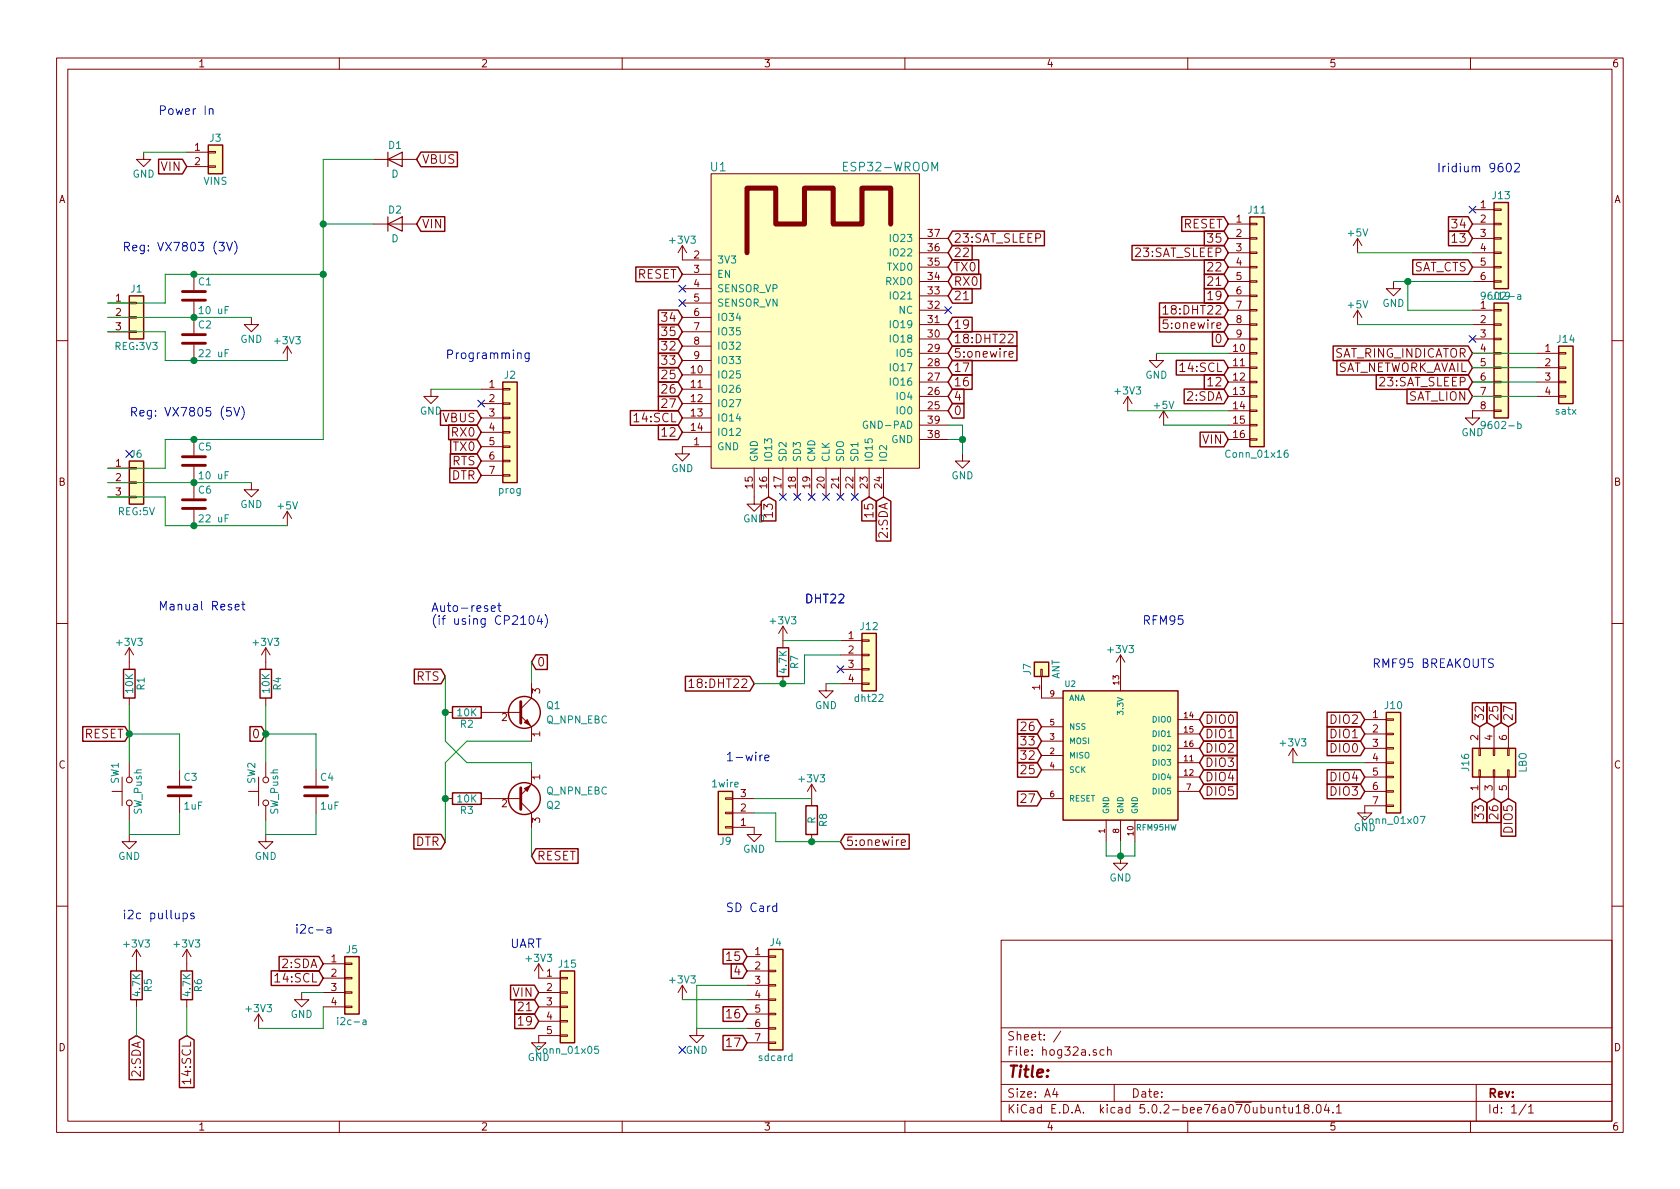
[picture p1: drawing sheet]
<svg xmlns="http://www.w3.org/2000/svg" width="297mm" height="210mm" viewBox="0 0 297 210" stroke-linecap="round" stroke-linejoin="round" font-family="sans-serif">
<g fill="none" stroke="#840000" stroke-width=".18">
<path d="M10 10.3h277v189.9h-277zM12 12.2h273v186.1h-273zM60 10.3v1.9M110 10.3v1.9M160 10.3v1.9M210 10.3v1.9M260 10.3v1.9M25.4 26.9v1.3h1.3l-1.3 1.3-1.3-1.3h1.3M33 26.9h3.8M33 29.5h3.8M36.8 29.3h1.3v.3h-1.3zM36.8 26.8h1.3v.2h-1.3z"/>
<path d="M66 39.6h7.7M66 28.2h7.7M125.7 30.7h36.9v52.1h-36.9zM217.2 39.6h3.8M221 39.5h1.2v.2h-1.2zM260.3 37.1h3.9M260.3 39.6h3.9M264.2 39.5h1.2v.2h-1.2zM264.2 37h1.2v.2h-1.2zM19 53.6h3.9M19 56.1h3.9M19 58.7h3.9"/>
<path d="M22.9 58.5h1.2v.3h-1.2zM22.9 56h1.2v.3h-1.2zM22.9 53.5h1.2v.2h-1.2zM34.3 48.5v2.8M34.3 53.3v5.6M44.4 56.1v1.3h1.3l-1.3 1.3-1.2-1.3h1.2M120.6 43.4v2.6h5.1M120.6 48.5h5.1M120.6 51h5.1M120.6 53.6h5.1M120.6 56.1h5.1M120.6 58.7h5.1"/>
<path d="M120.6 43.4l-.7 1.3M120.6 43.4l.8 1.3M162.6 59.9h5M162.6 57.4h5M162.6 54.9h5M162.6 52.3h5M162.6 49.8h5M162.6 47.2h5M162.6 44.7h5M162.6 42.2h5M178.3 59.2l.5-.1 .3 .1v.3l-.9 1.1h.9M205.6 54.5l.5-.5v1.5"/>
<path d="M205.6 55.5h.9M206.5 56.6h-.8l-.1 .7 .3-.2 .5 .1 .1 .2v.5l-.3 .2h-.3l-.3-.2M217.2 59.9h3.8M217.2 57.4h3.8M217.2 54.9h3.8M217.2 52.3h3.8M217.2 49.8h3.8M217.2 47.2h3.8M217.2 44.7h3.8M217.2 42.2h3.8M221 59.8h1.2v.3h-1.2zM221 57.3h1.2v.2h-1.2z"/>
<path d="M221 54.7h1.2v.3h-1.2zM221 52.2h1.2v.2h-1.2zM221 49.7h1.2v.2h-1.2zM221 47.1h1.2v.3h-1.2zM221 44.6h1.2v.2h-1.2zM221 42h1.2v.3h-1.2zM240 54.9l-.7 1.2M240 42.2v2.5M240 54.9v2.5M240 54.9l.8 1.2M240 42.2l-.7 1.2M240 42.2l.8 1.2"/>
<path d="M246.4 49.8v1.2h1.2l-1.2 1.3-1.3-1.3h1.3M260.3 59.9h3.9M260.3 57.4h3.9M260.3 54.9h3.9M260.3 49.8h3.9M260.3 47.2h3.9M260.3 44.7h3.9M260.3 42.2h3.9M264.2 59.8h1.2v.3h-1.2zM264.2 57.3h1.2v.2h-1.2zM264.2 54.7h1.2v.3h-1.2zM264.2 49.7h1.2v.2h-1.2z"/>
<path d="M264.2 47.1h1.2v.3h-1.2zM264.2 44.6h1.2v.2h-1.2zM264.2 42h1.2v.3h-1.2zM10 60.2h2M34.3 61v2.7M34.3 77.7v2.8M50.8 61.2l-.8 1.3M50.8 61.2v2.5M50.8 61.2l.8 1.3M76.2 68.8v1.3h1.3l-1.3 1.3-1.3-1.3h1.3M85.1 79h3.8M85.1 68.8h3.8"/>
<path d="M85.1 71.4h3.8M85.1 73.9h3.8M85.1 76.4h3.8M88.9 78.9h1.3v.2h-1.3zM88.9 76.3h1.3v.3h-1.3zM88.9 73.8h1.3v.2h-1.3zM88.9 71.2h1.3v.3h-1.3zM88.9 68.7h1.3v.3h-1.3zM120.6 66.3h5.1M120.6 68.8h5.1M120.6 71.4h5.1M120.6 73.9h5.1"/>
<path d="M120.6 76.4h5.1M120.6 61.2h5.1M120.6 63.7h5.1M125.7 79h-5.1v1.3h1.3l-1.3 1.2-1.2-1.2h1.2M162.6 72.6h5M162.6 70.1h5M162.6 67.6h5M162.6 65h5M162.6 62.5h5M162.6 77.7h5M162.6 75.2h5M178.4 62.7l.7-.2v-.3l-.5-.1-.2 .3 .1 .7h.6"/>
<path d="M199.4 70.1l-.8 1.3M199.4 70.1v2.5M199.4 70.1l.8 1.3M204.5 62.5v1.2h1.2l-1.2 1.3-1.3-1.3h1.3M205.7 72.6l-.7 1.3M205.7 72.6v2.6M205.7 72.6l.8 1.3M217.2 72.6h3.8M217.2 70.1h3.8M217.2 67.6h3.8M217.2 65h3.8M217.2 62.5h3.8"/>
<path d="M217.2 77.7h3.8M217.2 75.2h3.8M221 77.6h1.2v.2h-1.2zM221 75.1h1.2v.2h-1.2zM221 72.5h1.2v.3h-1.2zM221 70h1.2v.2h-1.2zM221 67.4h1.2v.3h-1.2zM221 64.9h1.2v.2h-1.2zM221 62.4h1.2v.2h-1.2zM260.3 70.1h3.9M260.3 67.6h3.9M260.3 65h3.9"/>
<path d="M260.3 62.5h3.9M264.2 72.5h1.2v.3h-1.2zM264.2 70h1.2v.2h-1.2zM264.2 67.4h1.2v.3h-1.2zM264.2 64.9h1.2v.2h-1.2zM264.2 62.4h1.2v.2h-1.2zM264.2 72.6h-3.9v1.3h1.3l-1.3 1.3-1.2-1.3h1.2M271.8 70.1h3.8M271.8 67.6h3.8M271.8 65h3.8M271.8 62.5h3.8M275.6 70h1.3v.2h-1.3z"/>
<path d="M275.6 67.4h1.3v.3h-1.3zM275.6 64.9h1.3v.2h-1.3zM275.6 62.4h1.3v.2h-1.3zM285 60.2h2M19 82.8h3.9M19 85.3h3.9M19 87.9h3.9M22.9 87.8h1.2v.2h-1.2zM22.9 85.2h1.2v.3h-1.2zM22.9 82.7h1.2v.2h-1.2zM34.3 82.5v5.6M34.3 90.2v2.8"/>
<path d="M44.4 85.3v1.3h1.3l-1.3 1.3-1.2-1.3h1.2M50.8 90.4v2.6M50.8 90.4l-.8 1.3M50.8 90.4l.8 1.3M85.1 81.5h3.8M85.1 84.1h3.8M88.9 83.9h1.3v.3h-1.3zM88.9 81.4h1.3v.3h-1.3zM133.3 82.8v6.3h1.3l-1.3 1.3-1.2-1.3h1.2M135.9 82.8v5.1M138.4 82.8v5.1M141 82.8v5.1"/>
<path d="M143.5 82.8v5.1M146 82.8v5.1M148.6 82.8v5.1M151.1 82.8v5.1M153.7 82.8v5.1M156.2 82.8v5.1M170.2 80.3v1.2h1.2l-1.2 1.3-1.3-1.3h1.3M10 110.3h2M22.9 114.5v3.9M22.9 114.5l-.8 1.3M22.9 114.5l.7 1.3M47 114.5v3.9"/>
<path d="M47 114.5l-.8 1.3M47 114.5l.8 1.3M138.4 110.7v3.8M138.4 119.6v1.3M138.4 110.7l-.7 1.3M138.4 110.7l.8 1.3M148.6 113.3h3.8M148.6 115.8h3.8M148.6 118.4h3.8M152.4 118.2h1.3v.3h-1.3zM152.4 115.7h1.3v.2h-1.3zM152.4 113.2h1.3v.2h-1.3z"/>
<path d="M184 118.4h.3v1.2h-.3zM184.1 119.6v3.8h3.9M198.1 115.8v6.4M198.1 115.8l-.7 1.3M198.1 115.8l.8 1.3M285 110.3h2M19.8 139.9h1.8M21.6 137.4v5.1M22.9 123.4v1.3M22.9 134.9v2.5M31.7 136.1v2.8M43.9 139.9h1.8"/>
<path d="M45.7 137.4v5.1M47 123.4v1.3M47 134.9v2.5M55.9 136.1v2.8M78.7 126h1.3M85.1 126h7M92.1 126.6l1.9 1.9v2.6M94 136.1v2.6l-1.9 1.9M94 120.9v2.5l-1.9 1.9M121.8 120.5l.5-.4v1.5M121.8 121.6h.9M143.5 138.7v3.8"/>
<path d="M143.5 138.7l-.8 1.2M143.5 138.7l.8 1.2M146 120.9v1.3h1.3l-1.3 1.2-1.2-1.2h1.2M148.6 120.9h3.8M152.4 120.8h1.3v.2h-1.3zM184.1 133.6h3.9M184.1 131.1h3.9M184.1 136.1h3.9M184.1 128.5h3.9M208.3 134.9h3.8M208.3 137.4h3.8M208.3 127.2h3.8"/>
<path d="M208.3 129.8h3.8M208.3 132.3h3.8M208.3 139.9h3.8M228.6 132.3l-.8 1.3M228.6 132.3v2.6M228.6 132.3l.8 1.3M241.3 134.9h3.8M241.3 137.4h3.8M241.3 127.2h3.8M241.3 129.8h3.8M241.3 132.3h3.8M241.3 139.9h3.8"/>
<path d="M245.1 139.8h1.3v.3h-1.3zM245.1 137.3h1.3v.2h-1.3zM245.1 134.7h1.3v.3h-1.3zM245.1 132.2h1.3v.3h-1.3zM245.1 129.7h1.3v.2h-1.3zM245.1 127.1h1.3v.3h-1.3zM261.5 136.1h.2v1.3h-.2zM261.5 132.3h.2v1.3h-.2zM261.6 128.5v3.8M261.6 137.4v3.8M264 136.1h.3v1.3h-.3zM264 132.3h.3v1.3h-.3z"/>
<path d="M264.2 128.5v3.8M264.2 137.4v3.8M266.6 136.1h.2v1.3h-.2zM266.6 132.3h.2v1.3h-.2zM266.7 128.5v3.8M266.7 137.4v3.8M22.9 147.6v1.2h1.2l-1.2 1.3-1.3-1.3h1.3M22.9 142.5v2.5M31.7 141v2.8M47 147.6v1.2h1.3l-1.3 1.3-1.3-1.3h1.3M47 142.5v2.5M55.9 141v2.8"/>
<path d="M78.7 141.2h1.3M85.1 141.2h7M92.1 141.9l1.9 1.9v2.5M128.3 141.1h1.2v.2h-1.2zM128.3 143.6h1.2v.3h-1.2zM128.3 146.2h1.2v.2h-1.2zM129.5 146.3h3.8v1.3h1.3l-1.3 1.2-1.2-1.2h1.2M129.5 141.2h3.8M129.5 143.8h3.8M143.5 147.6v1.2M159.4 149l.7-.1-.1-.3-.4-.1-.2 .2v.7h.6M184.1 141.2h3.9"/>
<path d="M195.6 145v3.8M198.1 151.4v1.2h1.3l-1.3 1.3-1.3-1.3h1.3M198.1 145v3.8M200.7 145v3.8M245.1 142.4h1.3v.2h-1.3zM245.1 142.5h-3.8v1.3h1.3l-1.3 1.2-1.3-1.2h1.3M10 160.2h2M24.1 167.9l-.7 1.3M24.1 167.9v3.8M24.1 176.8v1.2M24.1 167.9l.8 1.3M33 167.9v3.8"/>
<path d="M33 176.8v1.2M33 167.9l-.7 1.3M33 167.9l.8 1.3M45.7 179.3v2.6M45.7 179.3l-.7 1.3M45.7 179.3l.8 1.3M53.3 175.5v1.3h1.3l-1.3 1.2-1.2-1.2h1.2M57.1 170.4h3.9M57.1 173h3.9M57.1 175.5h3.9M57.1 178h3.9M61 177.9h1.2v.3h-1.2z"/>
<path d="M61 175.4h1.2v.2h-1.2zM61 172.8h1.2v.3h-1.2zM61 170.3h1.2v.3h-1.2zM95.2 170.4v2.6h3.9M95.2 175.5h3.9M95.2 178h3.9M95.2 170.4l-.7 1.3M95.2 170.4l.8 1.3M99.1 177.9h1.2v.3h-1.2zM99.1 175.4h1.2v.2h-1.2zM99.1 172.8h1.2v.3h-1.2zM120.6 174.2v2.6"/>
<path d="M120.6 174.2l-.7 1.3M120.6 174.2l.8 1.3M132.1 169.2h3.8M132.1 171.7h3.8M132.1 174.2h3.8M132.1 176.8h3.8M132.1 179.3h3.8M135.9 179.2h1.3v.2h-1.3zM135.9 176.7h1.3v.2h-1.3zM135.9 174.1h1.3v.3h-1.3zM135.9 171.6h1.3v.2h-1.3zM135.9 169h1.3v.3h-1.3z"/>
<path d="M177 166.3h108v32h-108zM285 160.2h2M60 198.3v1.9M95.2 180.6h3.9M99.1 183h1.2v.3h-1.2zM99.1 180.5h1.2v.2h-1.2zM99.1 183.1h-3.9v1.3h1.3l-1.3 1.3-1.2-1.3h1.2M110 198.3v1.9M123.2 181.9v1.2h1.3l-1.3 1.3-1.3-1.3h1.3M132.1 181.9h3.8M132.1 184.4h3.8M135.9 184.3h1.3v.2h-1.3z"/>
<path d="M135.9 181.7h1.3v.3h-1.3zM160 198.3v1.9M177 194.8h108M177 191.8h108M177 187.8h108M177 181.8h108M186.5 192.5l-.4 1h1M186.8 193v1M187.6 182.3l-1.3 2M195.2 185.7l-.4-.1-.3 .3 .1 .6h.6M195.8 185.7l.3-.1 .3 .1 .1 .9M195.8 185.1v1.5"/>
<path d="M197 191.8v3M210 198.3v1.9M226.8 195.8h.6M227 195.3v1.3l.4 .2M227.9 195.8v.9l.4 .1 .2-.1M228.5 195.8v1M229.2 195.8l.4-.5v1.5M229.2 196.8h.8M230.9 196l-.2-.2-.1-.2 .3-.3h.3l.2 .3v.2l-.7 .2a.48 .48 0 0 0 0 .7l.2 .1 .5-.1a.48 .48 0 0 0-.2-.7M232.1 196.7v.1M232.9 195.5l.3-.2a.94 .94 0 0 1 0 1.5l-.4-.3-.1-.6zM234.5 195.2l-.3 1.1h.9"/>
<path d="M234.9 195.8v1M235.7 196.7v.1M236.3 195.8l.4-.5v1.5M236.3 196.8h.9M260 198.3v1.9M261 191.8v6.5M269.8 195.2l-1.2 2M270.3 195.8l.4-.5v1.5M270.3 196.8h.8"/>
<circle cx="22.9" cy="137.9" r=".51"/>
<circle cx="47" cy="137.9" r=".51"/>
<circle cx="22.9" cy="142" r=".51"/>
<circle cx="47" cy="142" r=".51"/>
</g>
<g fill="#ffffc2" stroke="#ffffc2" stroke-width=".18">
<path d="M188 122.2h20.3v22.8h-20.3z"/>
<path d="M125.7 30.7h36.9v52.1h-36.9z"/>
<path d="M22.9 52.3h2.5v7.6h-2.5z"/>
<path d="M88.9 67.6h2.5v17.7h-2.5z"/>
<path d="M135.9 167.9h2.5v17.8h-2.5z"/>
<path d="M61 169.2h2.5v10.1h-2.5z"/>
<path d="M182.9 117.1h2.5v2.5h-2.5z"/>
<path d="M127 139.9h2.5v7.7h-2.5z"/>
<path d="M152.4 112h2.5v10.2h-2.5z"/>
<path d="M36.8 25.6h2.6v5.1h-2.6z"/>
<path d="M22.9 81.5h2.5v7.6h-2.5z"/>
<path d="M275.6 61.2h2.5v10.2h-2.5z"/>
<path d="M264.2 53.6h2.5v20.3h-2.5z"/>
<path d="M264.2 35.8h2.5v15.2h-2.5z"/>
<path d="M260.3 132.3h7.7v5.1h-7.7z"/>
<path d="M245.1 126h2.5v17.8h-2.5z"/>
<path d="M221 38.3h2.5v40.7h-2.5z"/>
<path d="M99.1 171.7h2.5v12.7h-2.5z"/>
</g>
<g fill="none" stroke="#840000" stroke-width=".25">
<path d="M28 28.2h4.3l.7 1.3-.7 1.3h-4.3zM36.8 25.6h2.6v5.1h-2.6zM74.4 26.9h6.5v2.6h-6.5l-.7-1.3zM74.4 38.3h4.2v2.6h-4.2l-.7-1.3zM208.9 38.3h7.5l.8 1.3-.8 1.3h-7.5zM221 38.3h2.5v40.7h-2.5zM256.1 38.3h3.5l.7 1.3-.7 1.3h-3.5zM264.2 35.8h2.5v15.2h-2.5zM22.9 52.3h2.5v7.6h-2.5zM112.4 47.2h7.5l.7 1.3-.7 1.3h-7.5zM116.4 59.9h3.5l.7 1.3-.7 1.3h-3.5zM116.4 57.4h3.5l.7 1.3-.7 1.3h-3.5z"/>
<path d="M116.4 54.8h3.5l.7 1.3-.7 1.3h-3.5zM168.4 56.1h3.5v2.6h-3.5l-.8-1.3zM168.4 58.6h11.4v2.6h-11.4l-.8-1.3zM168.4 40.9h16.3v2.6h-16.3l-.8-1.3zM168.4 48.5h5v2.6h-5l-.8-1.3zM168.4 45.9h4.7v2.6h-4.7l-.8-1.3zM168.4 51h3.5v2.6h-3.5l-.8-1.3zM168.4 43.4h3.5v2.6h-3.5l-.8-1.3zM200.2 43.4h16.2l.8 1.3-.8 1.3h-16.2zM205 53.6h11.4l.8 1.3-.8 1.3h-11.4zM205 56.1h11.4l.8 1.3-.8 1.3h-11.4zM212.9 48.5h3.5l.8 1.3-.8 1.3h-3.5z"/>
<path d="M212.9 51h3.5l.8 1.3-.8 1.3h-3.5zM212.9 40.9h3.5l.8 1.3-.8 1.3h-3.5zM212.9 45.9h3.5l.8 1.3-.8 1.3h-3.5zM214.4 58.6h2l.8 1.3-.8 1.3h-2zM249.8 45.9h9.8l.7 1.3-.7 1.3h-9.8zM256.1 40.9h3.5l.7 1.3-.7 1.3h-3.5zM264.2 53.6h2.5v20.3h-2.5zM77.9 72.6h6.4l.8 1.3-.8 1.3h-6.4zM79.3 75.2h5l.8 1.2-.8 1.3h-5zM79.7 77.7h4.6l.8 1.3-.8 1.3h-4.6zM88.9 67.6h2.5v17.7h-2.5zM111.5 72.6h8.4l.7 1.3-.7 1.3h-8.4z"/>
<path d="M116.4 75.2h3.5l.7 1.2-.7 1.3h-3.5zM116.4 70.1h3.5l.7 1.3-.7 1.3h-3.5zM116.4 67.5h3.5l.7 1.3-.7 1.3h-3.5zM116.4 65h3.5l.7 1.3-.7 1.3h-3.5zM116.4 62.5h3.5l.7 1.2-.7 1.3h-3.5zM168.4 61.2h11.4v2.6h-11.4l-.8-1.3zM168.4 63.7h3.5v2.6h-3.5l-.8-1.3zM168.4 66.3h3.5v2.6h-3.5l-.8-1.3zM168.4 68.8h2v2.6h-2l-.8-1.3zM168.4 71.3h2v2.6h-2l-.8-1.3zM208 63.7h8.4l.8 1.3-.8 1.3h-8.4zM209.4 68.8h7l.8 1.3-.8 1.3h-7z"/>
<path d="M212.2 76.4h4.2l.8 1.3-.8 1.3h-4.2zM212.9 66.3h3.5l.8 1.3-.8 1.3h-3.5zM235.7 61.2h23.9l.7 1.3-.7 1.3h-23.9zM236.4 63.7h23.2l.7 1.3-.7 1.3h-23.2zM243.3 66.3h16.3l.7 1.3-.7 1.3h-16.3zM248.8 68.8h10.8l.7 1.3-.7 1.3h-10.8zM275.6 61.2h2.5v10.2h-2.5zM22.9 81.5h2.5v7.6h-2.5zM79.5 82.8h4.8l.8 1.3-.8 1.3h-4.8zM79.6 80.2h4.7l.8 1.3-.8 1.3h-4.7zM134.6 88.6l1.3-.7 1.3 .7v3.5h-2.6zM152.4 88.6l1.3-.7 1.3 .7v3.5h-2.6z"/>
<path d="M154.9 88.6l1.3-.7 1.3 .7v7.1h-2.6zM21.8 118.4h2.1v5h-2.1zM46 118.4h2v5h-2zM73.3 118.3h4.7l.7 1.3-.7 1.3h-4.7zM94.7 115.8h2.1v2.6h-2.1l-.7-1.3zM121.2 119.6h11.4l.7 1.3-.7 1.3h-11.4zM137.4 114.5h2v5.1h-2zM152.4 112h2.5v10.2h-2.5zM182.9 117.1h2.5v2.5h-2.5zM14.6 128.5h7.5l.8 1.3-.8 1.3h-7.5zM44.2 128.5h2l.8 1.3-.8 1.3h-2zM80 125h5.1v2h-5.1z"/>
<path d="M127 139.9h2.5v7.7h-2.5zM179.9 127.2h3.5l.7 1.3-.7 1.3h-3.5zM179.9 129.8h3.5l.7 1.3-.7 1.3h-3.5zM179.9 132.3h3.5l.7 1.3-.7 1.3h-3.5zM179.9 134.8h3.5l.7 1.3-.7 1.3h-3.5zM179.9 139.9h3.5l.7 1.3-.7 1.3h-3.5zM188 122.2h20.3v22.8h-20.3zM212.9 138.7h5.8v2.5h-5.8l-.8-1.3zM212.9 136.1h5.8v2.6h-5.8l-.8-1.3zM212.9 133.6h5.8v2.6h-5.8l-.8-1.3zM212.9 131h5.8v2.6h-5.8l-.8-1.3zM212.9 128.5h5.8v2.6h-5.8l-.8-1.3z"/>
<path d="M212.9 126h5.8v2.5h-5.8l-.8-1.3zM234.6 126h5.9l.8 1.2-.8 1.3h-5.9zM234.6 128.5h5.9l.8 1.3-.8 1.3h-5.9zM234.6 131h5.9l.8 1.3-.8 1.3h-5.9zM234.6 136.1h5.9l.8 1.3-.8 1.3h-5.9zM234.6 138.7h5.9l.8 1.2-.8 1.3h-5.9zM245.1 126h2.5v17.8h-2.5zM260.3 124.3h2.6v3.5l-1.3 .7-1.3-.7zM260.3 132.3h7.7v5.1h-7.7zM262.9 124.3h2.6v3.5l-1.3 .7-1.3-.7zM265.4 124.3h2.6v3.5l-1.3 .7-1.3-.7zM73.2 147.5h4.8l.7 1.3-.7 1.3h-4.8z"/>
<path d="M80 140.2h5.1v2h-5.1zM94.7 150.1h7.5v2.6h-7.5l-.7-1.3zM142.5 142.5h2v5.1h-2zM149.4 147.5h11.4v2.6h-11.4l-.8-1.3zM260.3 142l1.3-.8 1.3 .8v3.5h-2.6zM262.9 142l1.3-.8 1.3 .8v3.5h-2.6zM265.4 142l1.3-.8 1.3 .8v5.9h-2.6zM23.1 171.7h2v5.1h-2zM32 171.7h2v5.1h-2zM48 171.7h8.4l.7 1.3-.7 1.3h-8.4zM49.4 169.1h7l.7 1.3-.7 1.3h-7zM61 169.2h2.5v10.1h-2.5z"/>
<path d="M90.3 174.2h4.2l.7 1.3-.7 1.3h-4.2zM91 176.8h3.5l.7 1.2-.7 1.3h-3.5zM91 179.3h3.5l.7 1.3-.7 1.3h-3.5zM99.1 171.7h2.5v12.7h-2.5zM127.8 178h3.5l.8 1.3-.8 1.3h-3.5zM127.8 167.9h3.5l.8 1.3-.8 1.3h-3.5zM129.3 170.4h2l.8 1.3-.8 1.3h-2zM135.9 167.9h2.5v17.8h-2.5zM22.8 183.9l1.3-.8 1.3 .8v7h-2.6zM31.7 183.9l1.3-.8 1.3 .8v8.4h-2.6zM127.8 183.1h3.5l.8 1.3-.8 1.3h-3.5z"/>
<circle cx="92.7" cy="126" r="2.82"/>
<circle cx="92.7" cy="141.2" r="2.82"/>
</g>
<path d="M157.5 39.6v-6.3h-5.1v6.3h-5.1v-6.3h-5.1v6.3h-5v-6.3h-5.1v11.4" fill="none" stroke="#840000" stroke-width=".89"/>
<g fill="none" stroke="#008484" stroke-width=".18">
<path d="M262.6 52.2l-.2 .2h-.4l-.1-.2 .1-.5h.4l.1 .1a.87 .87 0 0 1-.2 1.1h-.3M263.7 51.7h-.4a.87 .87 0 0 0 0 1.2l.5-.1v-.5l-.5-.2-.2 .3M266.8 52.4h.9M268.4 52.1h.4l.1 .8M268.9 52.4h-.4l-.2 .2 .1 .3h.5M153.3 74.5a.59 .59 0 0 0-.7 .6 .59 .59 0 0 0 .7 .6l.1-.5h-.2M227.7 79.6l-.4 .1a.87 .87 0 0 0 0 1.2l.4-.2v-.5l-.4-.1-.2 .2M262.6 75.1l-.2 .2h-.4l-.1-.2 .1-.5 .4-.1 .1 .1a.87 .87 0 0 1-.2 1.2h-.3M268.4 75l.3-.1 .3 .3-.2 .5h-.4M251.1 144.4h.9l-.6 1.2M59.7 179.9v.2M59.7 180.4v.8"/>
<path d="M64.2 180.4h.5v.8M64.7 180.7h-.4l-.2 .2 .1 .2h.5M105.8 185h-.6l-.1 .6 .2-.1 .4 .1 .1 .6-.2 .1-.5-.1"/>
</g>
<g fill="none" stroke="#840000" stroke-width=".51">
<path d="M32.3 53.1h4M32.3 51.6h4M32.3 59.2h4M32.3 60.7h4M32.3 82.3h4M32.3 80.8h4M32.3 89.9h4M32.3 88.4h4M29.7 139.2h4.1M53.8 139.2h4.1M92.1 124.1v3.8M92.1 139.3v3.8"/>
<path d="M29.7 140.7h4.1M53.8 140.7h4.1"/>
</g>
<g fill="none" stroke="#0000c2" stroke-width=".18">
<path d="M37 19.3l.2-.1 .4 .1 .1 .9M37 19.2v1M266.5 29l.2-.1a.82 .82 0 0 1 .6 .6 .82 .82 0 0 1-.3 .8l-.2 .1a.84 .84 0 0 1-.3-1.4zM267.8 29l.6-.1 .2 .1 .1 .3-1 1.1h1M38.7 42.8h.9l-.5 .6 .5 .2v.6l-.2 .2h-.5l-.2-.2M40.1 42.8l.5 1.6 .5-1.6M41.5 42.6a1.7 1.7 0 0 1 0 2.4M40.8 72.1h-.7v.7l.2-.2 .5 .1 .1 .2-.1 .5-.2 .2h-.3l-.2-.2M41.4 72.1l.5 1.5 .5-1.5M42.7 71.8a1.7 1.7 0 0 1 0 2.4M91.5 62.5l.2-.1 .4 .1 .1 .9M93.5 62.4v1.2l-.3 .3-.3-.1"/>
<path d="M93.5 62.5l-.4-.1-.3 .3v.4l.2 .2h.5M41.6 107.4l.7-.2-.1-.3h-.4l-.2 .2 .1 .7h.5M42.7 106.9h.6M43 106.3v1.3l.3 .3M86.9 107.6l.7-.1-.1-.3-.4-.1-.2 .2v.7h.6M88 107.1h.6M88.2 106.6v1.3l.4 .2M93.7 109l.2-.1a.82 .82 0 0 1 .6 .6 .82 .82 0 0 1-.3 .8l-.3 .1-.3-.3-.1-.6zM95.4 108.8l-.4 1.1h.9M95.7 109.4v1M96.4 108.7a1.78 1.78 0 0 1 0 2.3M264 116.6l-.5-.1-.3 .3v.3l.8 .3v.5a.62 .62 0 0 1-.8 .1"/>
<path d="M134.8 133.5l-.3 .1-.1 .2M135.2 134l.8-.1-.1-.3-.4-.1-.3 .2 .1 .8h.6M137.3 159.7v1.5M32.4 161.5h.4l.3 .2v.5l-.1 .2h-.6M32.4 161.5v1.5M34.3 161.5h-.4l-.2 .2 .1 .2 .5 .1v.4h-.6M57.9 164.1h.5l.1 .9M58.5 164.4h-.5a.3 .3 0 0 0-.2 .3 .3 .3 0 0 0 .2 .3l.5-.1M137.3 160.3l-.4-.1-.2 .1v.8a.48 .48 0 0 0 .6 0"/>
</g>
<path d="M68.6 28.2l2.5-1.3v2.6zM68.6 39.6l2.5-1.3v2.6zM68.6 26.9v2.6M68.6 38.3v2.6" fill="none" stroke="#840000" stroke-width=".2"/>
<g fill="none" stroke="#000084" stroke-width=".18">
<path d="M259.7 36.5l1.3 1.2M261 36.5l-1.3 1.2M120 50.4l1.3 1.3M120 53l1.3 1.2M121.3 50.4l-1.3 1.3M121.3 53l-1.3 1.2M167 54.2l1.2 1.3M168.2 54.2l-1.2 1.3M259.7 59.3l1.3 1.2M261 59.3l-1.3 1.2M22.3 79.6l1.2 1.3M23.5 79.6l-1.2 1.3"/>
<path d="M84.5 70.8l1.2 1.2M85.7 70.8l-1.2 1.2M137.8 87.3l1.2 1.2M139 87.3l-1.2 1.2M140.4 87.3l1.2 1.2M141.6 87.3l-1.2 1.2M142.9 87.3l1.2 1.2M144.1 87.3l-1.2 1.2M145.4 87.3l1.3 1.2M146.7 87.3l-1.3 1.2M148 87.3l1.2 1.2M149.2 87.3l-1.2 1.2"/>
<path d="M150.5 87.3l1.2 1.2M151.7 87.3l-1.2 1.2M148 117.7l1.2 1.3M149.2 117.7l-1.2 1.3M120 185.1l1.3 1.2M121.3 185.1l-1.3 1.2"/>
</g>
<g fill="none" stroke="#008400" stroke-width=".18">
<path d="M25.4 26.9h7.6M57.1 39.6h8.9M66 28.2h-8.9v49.5h-27.9v5.1h-10.2M19 58.7h10.2v5h21.6M19 56.1h25.4M57.1 48.5h-27.9v5.1h-10.2M240 57.4h20.3M240 44.7h20.3M246.4 49.8h13.9M248.9 49.8v5.1h11.4M76.2 68.8h8.9M167.6 75.2h2.6v5.1"/>
<path d="M167.6 77.7h2.6M199.4 72.6h17.8M204.5 62.5h12.7M205.7 75.2h11.5M260.3 62.5h11.5M260.3 65h11.5M260.3 67.6h11.5M260.3 70.1h11.5M19 87.9h10.2v5.1h21.6M19 85.3h25.4M78.7 119.6v11.5l3.8 3.8h11.5v1.2M94 117.1v3.8"/>
<path d="M138.4 113.3h10.2M148.6 115.8h-6.4v5.1h-8.9M22.9 124.7v10.2M22.9 129.8h8.8v6.3M47 129.8h8.9v6.3M47 124.7v10.2M94 131.1h-11.5l-3.8 3.8v13.9M146 120.9h2.6M228.6 134.9h12.7M31.7 143.8v3.8h-8.8v-2.6M55.9 143.8v3.8h-8.9v-2.6M94 146.3v5.1"/>
<path d="M133.3 141.2h10.2M133.3 143.8h3.9v5h11.4M195.6 148.8v2.6h5.1v-2.6M198.1 148.8v2.6M24.1 178v5.1M33 178v5.1M53.3 175.5h3.8M57.1 178v3.9h-11.4M120.6 176.8h11.5M132.1 174.2h-8.9v7.7h8.9"/>
</g>
<g fill="#008400" stroke="#008400" stroke-width=".25">
<circle cx="34.3" cy="56.1" r=".51"/>
<circle cx="34.3" cy="85.3" r=".51"/>
<circle cx="143.5" cy="148.8" r=".51"/>
<circle cx="34.3" cy="48.5" r=".51"/>
<circle cx="34.3" cy="63.7" r=".51"/>
<circle cx="170.2" cy="77.7" r=".51"/>
<circle cx="198.1" cy="151.4" r=".51"/>
<circle cx="78.7" cy="126" r=".51"/>
<circle cx="78.7" cy="141.2" r=".51"/>
<circle cx="22.9" cy="129.8" r=".51"/>
<circle cx="47" cy="129.8" r=".51"/>
<circle cx="138.4" cy="120.9" r=".51"/>
<circle cx="34.3" cy="77.7" r=".51"/>
<circle cx="34.3" cy="93" r=".51"/>
<circle cx="248.9" cy="49.8" r=".51"/>
<circle cx="57.2" cy="39.6" r=".51"/>
<circle cx="57.2" cy="48.5" r=".51"/>
</g>
<g fill="#840000" stroke="#840000" stroke-width=".18">
<path d="M92.7 127.8l.5-.6 .5 1.1z"/>
<path d="M92.7 139.4l1-.5-.5 1z"/>
</g>
<text font-size="2.8" fill="#840000" x="178" y="190.5">Title:</text>
<g font-size="2.1" fill="#0000c2">
<text x="27.9" y="20.3">Power In</text>
<text x="254" y="30.5">Iridium 9602</text>
<text x="21.6" y="44.4">Reg: VX7803 (3V)</text>
<text x="78.7" y="63.5">Programming</text>
<text x="22.9" y="73.7">Reg: VX7805 (5V)</text>
<text x="27.9" y="107.9">Manual Reset</text>
<text x="142.2" y="106.7">DHT22</text>
<text x="76.2" y="108.2">Auto-reset</text>
<text x="76.2" y="110.5">(if using CP2104)</text>
<text x="201.9" y="110.5">RFM95</text>
<text x="242.6" y="118.1">RMF95 BREAKOUTS</text>
<text x="128.3" y="134.6">1-wire</text>
<text x="128.3" y="161.3">SD Card</text>
<text x="21.6" y="162.6">i2c pullups</text>
<text x="52.1" y="165.1">i2c-a</text>
<text x="90.2" y="167.6">UART</text>
</g>
<g font-size="2.1" fill="#840000">
<text x="74.6" y="29">VBUS</text>
<text x="28.6" y="30.2">VIN</text>
<text x="74.6" y="40.4">VIN</text>
<text x="209.2" y="40.4">RESET</text>
<text x="257.1" y="40.4">34</text>
<text x="168.6" y="42.9">23:SAT_SLEEP</text>
<text x="168.6" y="45.5">22</text>
<text x="200.8" y="45.5">23:SAT_SLEEP</text>
<text x="213.9" y="42.9">35</text>
<text x="257.1" y="42.9">13</text>
<text x="112.6" y="49.3">RESET</text>
<text x="168.6" y="50.5">RX0</text>
<text x="168.6" y="48">TX0</text>
<text x="168.6" y="53.1">21</text>
<text x="213.9" y="50.5">21</text>
<text x="213.9" y="53.1">19</text>
<text x="213.9" y="48">22</text>
<text x="249.8" y="48">SAT_CTS</text>
<text x="117.4" y="59.4">35</text>
<text x="117.4" y="56.9">34</text>
<text x="168.6" y="58.2">19</text>
<text x="206.3" y="58.2">5:onewire</text>
<text x="206.5" y="55.6">18:DHT22</text>
<text x="117.4" y="64.5">33</text>
<text x="117.4" y="62">32</text>
<text x="168.6" y="60.7">18:DHT22</text>
<text x="168.6" y="63.2">5:onewire</text>
<text x="168.6" y="65.8">17</text>
<text x="208.9" y="65.8">14:SCL</text>
<text x="215.1" y="60.7">0</text>
<text x="235.5" y="65.8">SAT_NETWORK_AVAIL</text>
<text x="235.7" y="63.2">SAT_RING_INDICATOR</text>
<text x="117.4" y="69.6">26</text>
<text x="117.4" y="67.1">25</text>
<text x="168.6" y="68.3">16</text>
<text x="168.6" y="70.9">4</text>
<text x="209.9" y="70.9">2:SDA</text>
<text x="213.9" y="68.3">12</text>
<text x="244" y="68.3">23:SAT_SLEEP</text>
<text x="248.9" y="70.9">SAT_LION</text>
<text x="78.3" y="74.7">VBUS</text>
<text x="80" y="77.2">RX0</text>
<text x="112.4" y="74.7">14:SCL</text>
<text x="117.4" y="77.2">12</text>
<text x="117.4" y="72.1">27</text>
<text x="168.6" y="73.4">0</text>
<text x="79.9" y="82.3">RTS</text>
<text x="80.3" y="79.8">TX0</text>
<text x="212.7" y="78.5">VIN</text>
<text x="79.8" y="84.8">DTR</text>
<text x="136.7" y="91.2" transform="rotate(-90 136.7 91.2)">13</text>
<text x="154.4" y="91.2" transform="rotate(-90 154.4 91.2)">15</text>
<text x="157" y="95.2" transform="rotate(-90 157 95.2)">2:SDA</text>
<text x="94.9" y="117.9">0</text>
<text x="73.6" y="120.4">RTS</text>
<text x="122.7" y="121.7">18:DHT22</text>
<text x="14.9" y="130.6">RESET</text>
<text x="44.9" y="130.6">0</text>
<text x="180.9" y="129.3">26</text>
<text x="180.9" y="131.8">33</text>
<text x="213" y="130.6">DIO1</text>
<text x="213" y="128">DIO0</text>
<text x="235.4" y="128">DIO2</text>
<text x="235.4" y="130.6">DIO1</text>
<text x="262.4" y="127.6" transform="rotate(-90 262.4 127.6)">32</text>
<text x="264.9" y="127.6" transform="rotate(-90 264.9 127.6)">25</text>
<text x="267.5" y="127.6" transform="rotate(-90 267.5 127.6)">27</text>
<text x="180.9" y="134.4">32</text>
<text x="180.9" y="136.9">25</text>
<text x="213" y="135.6">DIO3</text>
<text x="213" y="133.1">DIO2</text>
<text x="235.4" y="133.1">DIO0</text>
<text x="180.9" y="142">27</text>
<text x="213" y="140.7">DIO5</text>
<text x="213" y="138.2">DIO4</text>
<text x="235.4" y="138.2">DIO4</text>
<text x="235.4" y="140.7">DIO3</text>
<text x="73.5" y="149.6">DTR</text>
<text x="149.5" y="149.6">5:onewire</text>
<text x="262.4" y="144.5" transform="rotate(-90 262.4 144.5)">33</text>
<text x="264.9" y="144.5" transform="rotate(-90 264.9 144.5)">26</text>
<text x="267.5" y="147.1" transform="rotate(-90 267.5 147.1)">DIO5</text>
<text x="94.9" y="152.1">RESET</text>
<text x="48.9" y="173.7">14:SCL</text>
<text x="49.9" y="171.2">2:SDA</text>
<text x="128.8" y="169.9">15</text>
<text x="130" y="172.5">4</text>
<text x="90.8" y="176.3">VIN</text>
<text x="92" y="178.8">21</text>
<text x="92" y="181.4">19</text>
<text x="128.8" y="185.2">17</text>
<text x="128.8" y="180.1">16</text>
<text x="178" y="184">Sheet: /</text>
<text x="24.9" y="190.4" transform="rotate(-90 24.9 190.4)">2:SDA</text>
<text x="33.8" y="191.4" transform="rotate(-90 33.8 191.4)">14:SCL</text>
<text x="178" y="186.7">File: hog32a.sch</text>
<text x="178" y="196.9">KiCad E.D.A. kicad 5.0.2-bee76a070ubuntu18.04.1</text>
<text x="178" y="194.1">Size: A4</text>
<text x="200" y="194.1">Date:</text>
<text x="263" y="194.1">Rev:</text>
<text x="263" y="196.9">Id: 1/1</text>
</g>
<g font-size="2.1" fill="#008484">
<text x="125.7" y="30.3">U1</text>
<text x="149.5" y="30.3">ESP32-WROOM</text>
</g>
<g font-size="1.8" fill="#840000">
<text x="35" y="11.9">1</text>
<text x="85" y="11.9">2</text>
<text x="135" y="11.9">3</text>
<text x="185" y="11.9">4</text>
<text x="235" y="11.9">5</text>
<text x="285" y="11.9">6</text>
<text x="34.4" y="26.7">1</text>
<text x="34.4" y="29.2">2</text>
<text x="10.4" y="35.9">A</text>
<text x="285.4" y="35.9">A</text>
<text x="164.1" y="41.9">37</text>
<text x="218.6" y="39.4">1</text>
<text x="218.6" y="41.9">2</text>
<text x="261.8" y="36.8">1</text>
<text x="261.8" y="39.4">2</text>
<text x="261.8" y="41.9">3</text>
<text x="122.7" y="45.7">2</text>
<text x="164.1" y="47">35</text>
<text x="164.1" y="44.4">36</text>
<text x="218.6" y="44.4">3</text>
<text x="218.6" y="47">4</text>
<text x="261.8" y="44.4">4</text>
<text x="261.8" y="47">5</text>
<text x="20.5" y="53.3">1</text>
<text x="122.7" y="48.3">3</text>
<text x="122.7" y="50.8">4</text>
<text x="122.7" y="53.3">5</text>
<text x="164.1" y="52.1">33</text>
<text x="164.1" y="49.5">34</text>
<text x="218.6" y="49.5">5</text>
<text x="218.6" y="52.1">6</text>
<text x="261.8" y="49.5">6</text>
<text x="20.5" y="55.9">2</text>
<text x="20.5" y="58.4">3</text>
<text x="122.7" y="55.9">6</text>
<text x="122.7" y="58.4">7</text>
<text x="164.1" y="59.7">30</text>
<text x="164.1" y="57.1">31</text>
<text x="164.1" y="54.6">32</text>
<text x="218.6" y="54.6">7</text>
<text x="218.6" y="57.1">8</text>
<text x="218.6" y="59.7">9</text>
<text x="261.8" y="54.6">1</text>
<text x="261.8" y="57.1">2</text>
<text x="261.8" y="59.7">3</text>
<text x="122.7" y="61">8</text>
<text x="122.7" y="63.5">9</text>
<text x="164.1" y="64.8">28</text>
<text x="164.1" y="62.2">29</text>
<text x="218.1" y="62.2">10</text>
<text x="218.1" y="64.8">11</text>
<text x="261.8" y="62.2">4</text>
<text x="261.8" y="64.8">5</text>
<text x="273.2" y="62.2">1</text>
<text x="273.2" y="64.8">2</text>
<text x="86.5" y="68.6">1</text>
<text x="86.5" y="71.1">2</text>
<text x="122.2" y="66">10</text>
<text x="122.2" y="68.6">11</text>
<text x="122.2" y="71.1">12</text>
<text x="164.1" y="69.8">26</text>
<text x="164.1" y="67.3">27</text>
<text x="218.1" y="67.3">12</text>
<text x="218.1" y="69.8">13</text>
<text x="261.8" y="67.3">6</text>
<text x="261.8" y="69.8">7</text>
<text x="273.2" y="67.3">3</text>
<text x="273.2" y="69.8">4</text>
<text x="86.5" y="73.7">3</text>
<text x="86.5" y="76.2">4</text>
<text x="122.2" y="73.7">13</text>
<text x="122.2" y="76.2">14</text>
<text x="164.1" y="72.4">25</text>
<text x="164.1" y="77.5">38</text>
<text x="164.1" y="74.9">39</text>
<text x="218.1" y="72.4">14</text>
<text x="218.1" y="74.9">15</text>
<text x="218.1" y="77.5">16</text>
<text x="261.8" y="72.4">8</text>
<text x="20.5" y="82.5">1</text>
<text x="86.5" y="78.7">5</text>
<text x="86.5" y="81.3">6</text>
<text x="86.5" y="83.8">7</text>
<text x="122.7" y="78.7">1</text>
<text x="10.4" y="85.9">B</text>
<text x="20.5" y="85.1">2</text>
<text x="20.5" y="87.6">3</text>
<text x="133.1" y="86.3" transform="rotate(-90 133.1 86.3)">15</text>
<text x="135.6" y="86.3" transform="rotate(-90 135.6 86.3)">16</text>
<text x="138.2" y="86.3" transform="rotate(-90 138.2 86.3)">17</text>
<text x="140.7" y="86.3" transform="rotate(-90 140.7 86.3)">18</text>
<text x="143.3" y="86.3" transform="rotate(-90 143.3 86.3)">19</text>
<text x="145.8" y="86.3" transform="rotate(-90 145.8 86.3)">20</text>
<text x="148.3" y="86.3" transform="rotate(-90 148.3 86.3)">21</text>
<text x="150.9" y="86.3" transform="rotate(-90 150.9 86.3)">22</text>
<text x="153.4" y="86.3" transform="rotate(-90 153.4 86.3)">23</text>
<text x="156" y="86.3" transform="rotate(-90 156 86.3)">24</text>
<text x="285.4" y="85.9">B</text>
<text x="150" y="113">1</text>
<text x="150" y="115.6">2</text>
<text x="150" y="118.1">3</text>
<text x="95.5" y="122.7" transform="rotate(-90 95.5 122.7)">3</text>
<text x="150" y="120.6">4</text>
<text x="183.9" y="122" transform="rotate(-90 183.9 122)">1</text>
<text x="88.7" y="127.5">2</text>
<text x="95.5" y="130.3" transform="rotate(-90 95.5 130.3)">1</text>
<text x="242.7" y="127">1</text>
<text x="242.7" y="129.5">2</text>
<text x="261.4" y="130.9" transform="rotate(-90 261.4 130.9)">2</text>
<text x="263.9" y="130.9" transform="rotate(-90 263.9 130.9)">4</text>
<text x="266.4" y="130.9" transform="rotate(-90 266.4 130.9)">6</text>
<text x="10.4" y="135.9">C</text>
<text x="95.5" y="137.9" transform="rotate(-90 95.5 137.9)">1</text>
<text x="242.7" y="132.1">3</text>
<text x="242.7" y="134.6">4</text>
<text x="242.7" y="137.2">5</text>
<text x="285.4" y="135.9">C</text>
<text x="88.7" y="142.7">2</text>
<text x="131" y="143.5">2</text>
<text x="131" y="141">3</text>
<text x="242.7" y="139.7">6</text>
<text x="242.7" y="142.2">7</text>
<text x="261.4" y="139.8" transform="rotate(-90 261.4 139.8)">1</text>
<text x="263.9" y="139.8" transform="rotate(-90 263.9 139.8)">3</text>
<text x="266.4" y="139.8" transform="rotate(-90 266.4 139.8)">5</text>
<text x="95.5" y="145.5" transform="rotate(-90 95.5 145.5)">3</text>
<text x="131" y="146">1</text>
<text x="58.6" y="170.2">1</text>
<text x="58.6" y="172.7">2</text>
<text x="96.7" y="172.7">1</text>
<text x="133.5" y="168.9">1</text>
<text x="133.5" y="171.4">2</text>
<text x="133.5" y="174">3</text>
<text x="58.6" y="175.3">3</text>
<text x="58.6" y="177.8">4</text>
<text x="96.7" y="175.3">2</text>
<text x="96.7" y="177.8">3</text>
<text x="133.5" y="176.5">4</text>
<text x="133.5" y="179.1">5</text>
<text x="10.4" y="185.9">D</text>
<text x="96.7" y="180.3">4</text>
<text x="96.7" y="182.9">5</text>
<text x="133.5" y="181.6">6</text>
<text x="133.5" y="184.1">7</text>
<text x="285.4" y="185.9">D</text>
<text x="35" y="199.9">1</text>
<text x="85" y="199.9">2</text>
<text x="135" y="199.9">3</text>
<text x="185" y="199.9">4</text>
<text x="235" y="199.9">5</text>
<text x="285" y="199.9">6</text>
</g>
<g font-size="1.8" fill="#008484">
<text x="37.1" y="25.1">J3</text>
<text x="68.7" y="26.3">D1</text>
<text x="23.4" y="31.4">GND</text>
<text x="36" y="32.7">VINS</text>
<text x="69.2" y="31.4">D</text>
<text x="264" y="35.2">J13</text>
<text x="68.7" y="37.8">D2</text>
<text x="220.8" y="37.8">J11</text>
<text x="238.4" y="41.8">+5V</text>
<text x="69.2" y="42.8">D</text>
<text x="118.6" y="43.1">+3V3</text>
<text x="126.7" y="46.6">3V3</text>
<text x="157" y="47.9">TXD0</text>
<text x="157.7" y="45.3">IO22</text>
<text x="157.7" y="42.8">IO23</text>
<text x="23.2" y="51.7">J1</text>
<text x="35.1" y="50.5">C1</text>
<text x="126.7" y="49.1">EN</text>
<text x="126.7" y="51.7">SENSOR_VP</text>
<text x="156.8" y="50.4">RXD0</text>
<text x="157.7" y="53">IO21</text>
<text x="264" y="53">J19</text>
<text x="35.1" y="58.1">C2</text>
<text x="35.5" y="55.5">10 uF</text>
<text x="126.7" y="54.2">SENSOR_VN</text>
<text x="126.7" y="56.8">IO34</text>
<text x="126.7" y="59.3">IO35</text>
<text x="157.7" y="58">IO19</text>
<text x="159" y="55.5">NC</text>
<text x="238.4" y="54.5">+5V</text>
<text x="244.4" y="54.3">GND</text>
<text x="20.3" y="61.9">REG:3V3</text>
<text x="35.5" y="63.2">22 uF</text>
<text x="42.5" y="60.6">GND</text>
<text x="48.7" y="60.9">+3V3</text>
<text x="126.7" y="61.8">IO32</text>
<text x="126.7" y="64.4">IO33</text>
<text x="157.7" y="65.7">IO17</text>
<text x="157.7" y="60.6">IO18</text>
<text x="158.7" y="63.1">IO5</text>
<text x="275.4" y="60.6">J14</text>
<text x="89.2" y="67">J2</text>
<text x="126.7" y="66.9">IO25</text>
<text x="126.7" y="69.5">IO26</text>
<text x="157.7" y="68.2">IO16</text>
<text x="158.7" y="70.7">IO4</text>
<text x="197.3" y="69.8">+3V3</text>
<text x="202.5" y="67">GND</text>
<text x="74.2" y="73.3">GND</text>
<text x="126.7" y="72">IO27</text>
<text x="126.7" y="74.5">IO14</text>
<text x="126.7" y="77.1">IO12</text>
<text x="153.3" y="75.8">GND-PAD</text>
<text x="158.7" y="73.3">IO0</text>
<text x="204.1" y="72.3">+5V</text>
<text x="258.4" y="77.1">GND</text>
<text x="262.6" y="75.9">9602-b</text>
<text x="275.1" y="73.3">satx</text>
<text x="23.2" y="80.9">J6</text>
<text x="35.1" y="79.7">C5</text>
<text x="118.7" y="83.5">GND</text>
<text x="126.7" y="79.6">GND</text>
<text x="134" y="81.8" transform="rotate(-90 134 81.8)">GND</text>
<text x="136.5" y="81.8" transform="rotate(-90 136.5 81.8)">IO13</text>
<text x="139.1" y="81.8" transform="rotate(-90 139.1 81.8)">SD2</text>
<text x="141.6" y="81.8" transform="rotate(-90 141.6 81.8)">SD3</text>
<text x="144.1" y="81.8" transform="rotate(-90 144.1 81.8)">CMD</text>
<text x="146.7" y="81.8" transform="rotate(-90 146.7 81.8)">CLK</text>
<text x="149.2" y="81.8" transform="rotate(-90 149.2 81.8)">SDO</text>
<text x="151.8" y="81.8" transform="rotate(-90 151.8 81.8)">SD1</text>
<text x="154.3" y="81.8" transform="rotate(-90 154.3 81.8)">IO15</text>
<text x="156.8" y="81.8" transform="rotate(-90 156.8 81.8)">IO2</text>
<text x="157.6" y="78.4">GND</text>
<text x="217" y="80.9">Conn_01x16</text>
<text x="35.1" y="87.3">C6</text>
<text x="35.5" y="84.8">10 uF</text>
<text x="42.5" y="89.8">GND</text>
<text x="88.2" y="87.3">prog</text>
<text x="168.2" y="84.8">GND</text>
<text x="20.9" y="91.1">REG:5V</text>
<text x="35.5" y="92.4">22 uF</text>
<text x="49.2" y="90.1">+5V</text>
<text x="131.4" y="92.4">GND</text>
<text x="136.3" y="110.4">+3V3</text>
<text x="152.2" y="111.4">J12</text>
<text x="20.8" y="114.2">+3V3</text>
<text x="44.9" y="114.2">+3V3</text>
<text x="139.1" y="118.9" transform="rotate(-90 139.1 118.9)">4.7K</text>
<text x="141.1" y="118.2" transform="rotate(-90 141.1 118.2)">R7</text>
<text x="182.3" y="119.3" transform="rotate(-90 182.3 119.3)">J7</text>
<text x="196" y="115.5">+3V3</text>
<text x="23.5" y="122.5" transform="rotate(-90 23.5 122.5)">10K</text>
<text x="25.6" y="122" transform="rotate(-90 25.6 122)">R1</text>
<text x="47.7" y="122.5" transform="rotate(-90 47.7 122.5)">10K</text>
<text x="49.7" y="122" transform="rotate(-90 49.7 122)">R4</text>
<text x="96.7" y="125.4">Q1</text>
<text x="144.1" y="125.4">GND</text>
<text x="151.3" y="124.1">dht22</text>
<text x="187.4" y="120.1" transform="rotate(-90 187.4 120.1)">ANT</text>
<text x="244.9" y="125.4">J10</text>
<text x="80.9" y="126.7">10K</text>
<text x="81.4" y="128.7">R2</text>
<text x="96.6" y="127.9">Q_NPN_EBC</text>
<text x="226.5" y="132">+3V3</text>
<text x="259.8" y="136.3" transform="rotate(-90 259.8 136.3)">J16</text>
<text x="269.9" y="136.7" transform="rotate(-90 269.9 136.7)">LBO</text>
<text x="21" y="138.6" transform="rotate(-90 21 138.6)">SW1</text>
<text x="32.6" y="138.1">C3</text>
<text x="32.6" y="143.2">1uF</text>
<text x="45.1" y="138.6" transform="rotate(-90 45.1 138.6)">SW2</text>
<text x="56.7" y="138.1">C4</text>
<text x="56.7" y="143.2">1uF</text>
<text x="80.9" y="141.9">10K</text>
<text x="81.4" y="143.9">R3</text>
<text x="96.6" y="140.5">Q_NPN_EBC</text>
<text x="96.7" y="143">Q2</text>
<text x="126" y="139.2">1wire</text>
<text x="141.4" y="138.3">+3V3</text>
<text x="25.1" y="144" transform="rotate(-90 25.1 144)">SW_Push</text>
<text x="49.2" y="144" transform="rotate(-90 49.2 144)">SW_Push</text>
<text x="127.3" y="149.4">J9</text>
<text x="144.2" y="145.7" transform="rotate(-90 144.2 145.7)">R</text>
<text x="146.2" y="146.1" transform="rotate(-90 146.2 146.1)">R8</text>
<text x="239.3" y="147">GND</text>
<text x="241.2" y="145.7">Conn_01x07</text>
<text x="20.9" y="152.1">GND</text>
<text x="45" y="152.1">GND</text>
<text x="131.4" y="150.8">GND</text>
<text x="196.2" y="155.9">GND</text>
<text x="22" y="167.6">+3V3</text>
<text x="30.9" y="167.6">+3V3</text>
<text x="136.2" y="167.3">J4</text>
<text x="61.3" y="168.6">J5</text>
<text x="93.2" y="170.1">+3V3</text>
<text x="98.9" y="171.1">J15</text>
<text x="118.6" y="173.9">+3V3</text>
<text x="24.8" y="176.1" transform="rotate(-90 24.8 176.1)">4.7K</text>
<text x="26.8" y="175.4" transform="rotate(-90 26.8 175.4)">R5</text>
<text x="33.7" y="176.1" transform="rotate(-90 33.7 176.1)">4.7K</text>
<text x="35.7" y="175.4" transform="rotate(-90 35.7 175.4)">R6</text>
<text x="43.6" y="179">+3V3</text>
<text x="51.4" y="180">GND</text>
<text x="60.2" y="181.3">i2c-a</text>
<text x="93.3" y="187.6">GND</text>
<text x="95.1" y="186.4">Conn_01x05</text>
<text x="121.2" y="186.4">GND</text>
<text x="134.3" y="187.6">sdcard</text>
</g>
<g font-size="1.4" fill="#840000">
<text x="185.7" y="123.2">9</text>
<text x="197.9" y="121.1" transform="rotate(-90 197.9 121.1)">13</text>
<text x="185.7" y="130.8">3</text>
<text x="185.7" y="128.3">5</text>
<text x="209.4" y="127">14</text>
<text x="209.4" y="129.5">15</text>
<text x="185.7" y="133.3">2</text>
<text x="185.7" y="135.9">4</text>
<text x="209.4" y="134.6">11</text>
<text x="209.4" y="137.2">12</text>
<text x="209.4" y="132.1">16</text>
<text x="185.7" y="141">6</text>
<text x="209.8" y="139.7">7</text>
<text x="195.3" y="147.3" transform="rotate(-90 195.3 147.3)">1</text>
<text x="197.9" y="147.3" transform="rotate(-90 197.9 147.3)">8</text>
<text x="200.4" y="147.7" transform="rotate(-90 200.4 147.7)">10</text>
</g>
<g font-size="1.4" fill="#008484">
<text x="188.3" y="121.5">U2</text>
<text x="189" y="123.9">ANA</text>
<text x="189" y="131.6">MOSI</text>
<text x="189" y="129">NSS</text>
<text x="198.6" y="126.1" transform="rotate(-90 198.6 126.1)">3.3V</text>
<text x="204" y="127.8">DIO0</text>
<text x="204" y="130.3">DIO1</text>
<text x="189" y="134.1">MISO</text>
<text x="189" y="136.6">SCK</text>
<text x="204" y="135.4">DIO3</text>
<text x="204" y="137.9">DIO4</text>
<text x="204" y="132.8">DIO2</text>
<text x="189" y="141.7">RESET</text>
<text x="204" y="140.5">DIO5</text>
<text x="196.1" y="144" transform="rotate(-90 196.1 144)">GND</text>
<text x="198.6" y="144" transform="rotate(-90 198.6 144)">GND</text>
<text x="201" y="146.9">RFM95HW</text>
<text x="201.2" y="144" transform="rotate(-90 201.2 144)">GND</text>
</g>
</svg>
